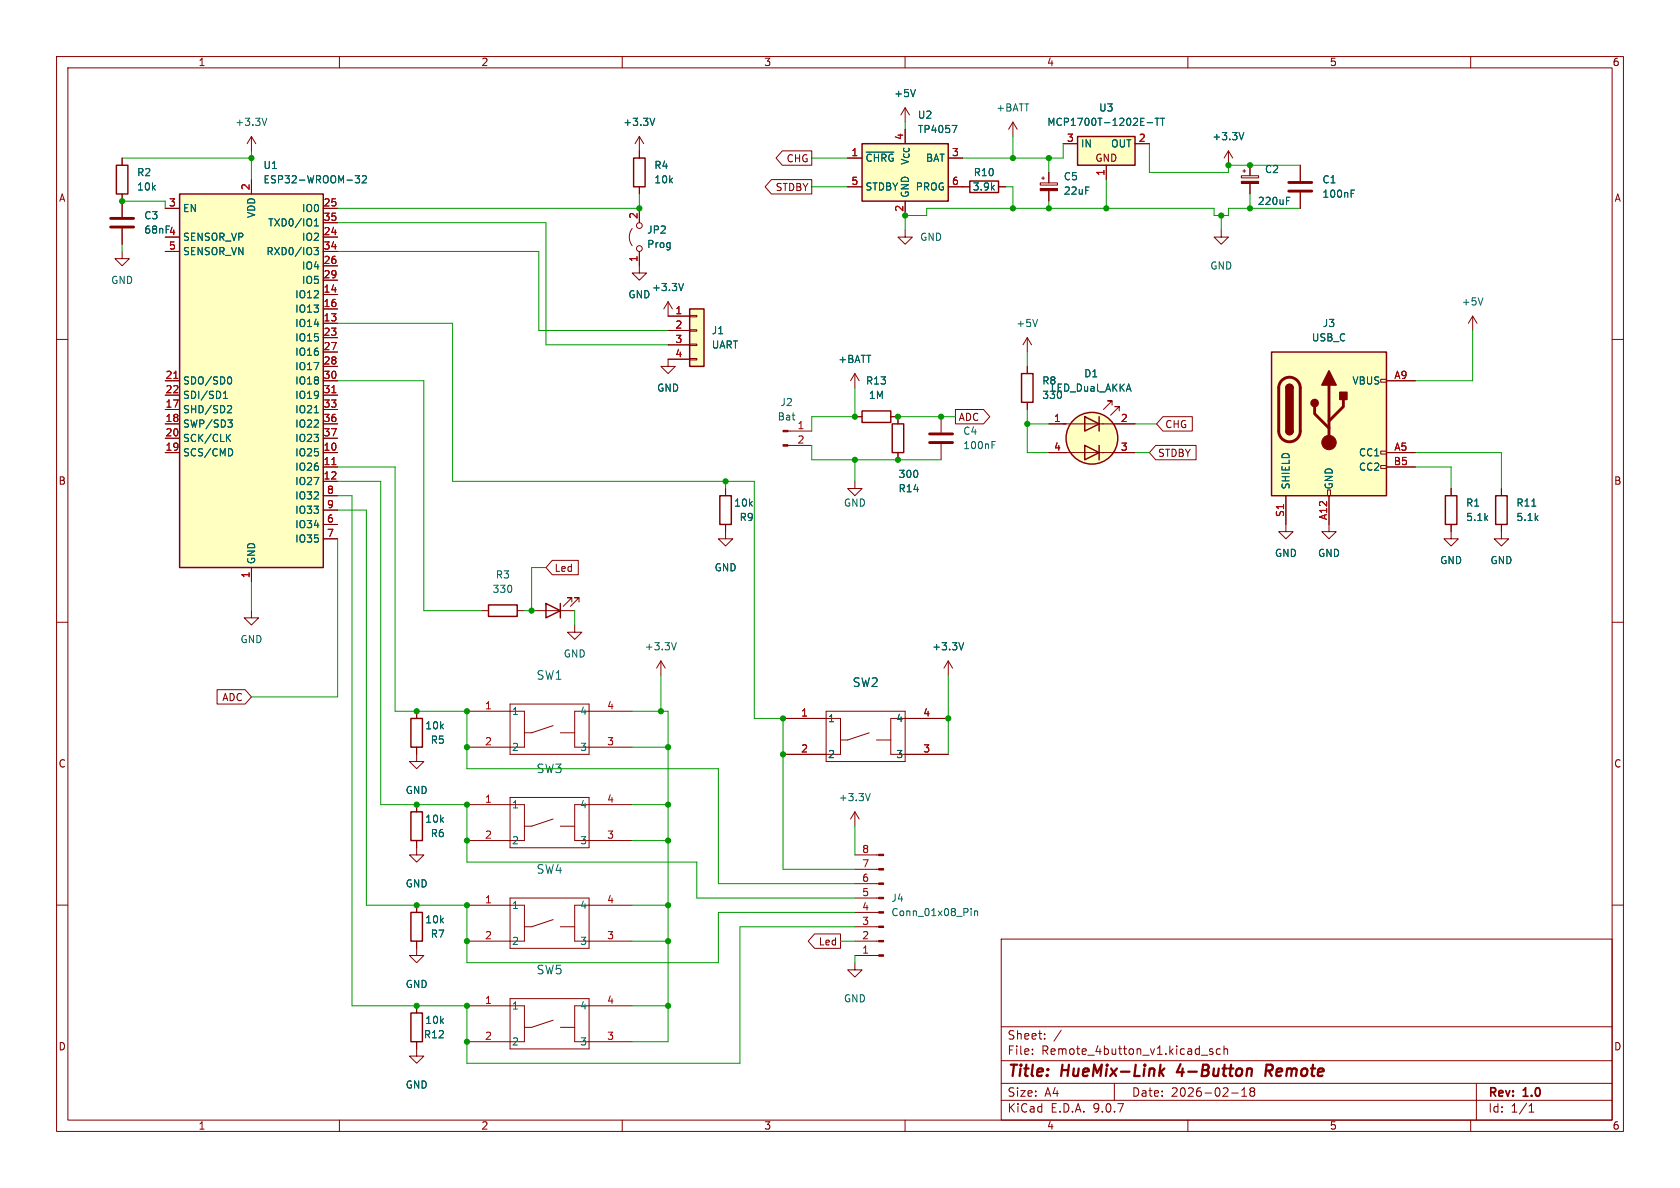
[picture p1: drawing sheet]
<svg xmlns="http://www.w3.org/2000/svg" width="297mm" height="210mm" viewBox="0 0 297 210" stroke-linecap="round" stroke-linejoin="round" font-family="sans-serif">
<g fill="none" stroke="#840000" stroke-width=".18">
<path d="M10 10h277v190h-277zM12 12h273v186h-273zM60 10v2M110 10v2M160 10v2M210 10v2M260 10v2M21.6 27.9v1.3M21.6 34.3v1.3M219.5 31.1h3v.3h-3zM219.7 30.2h.5M220 30v.5"/>
<path d="M221 29.2v1.9M221 32.4v1.9M229.9 29.2v2.8M229.9 34v2.8M160 40.6v1.3h1.3l-1.3 1.3-1.3-1.3h1.3M181.6 59.7v2.5M181.6 59.7l-.8 1.3M181.6 59.7l.8 1.3M260.3 55.9l-.7 1.3M260.3 55.9l.8 1.3M260.3 55.9v2.5M10 60h2"/>
<path d="M151.1 73.7h1.3M157.5 73.7h1.2v1.2M166.4 73.7v2.8M166.4 78.5v2.8M181.6 64.8v1.2M181.6 71.1v1.3M185.4 74.9h15.3M196.6 71.6v-.7h-.8h.8l-1.5 1.5M197.9 72.6v-.7h-.8h.8l-1.6 1.5M285 60h2M158.7 80v1.3M185.4 80h15.3"/>
<path d="M227.3 92.7v1.3h1.3l-1.3 1.3-1.2-1.3h1.2M234.9 92.7v1.3h1.3l-1.3 1.3-1.2-1.3h1.2M256.5 92.7v2.6h1.3l-1.3 1.2-1.2-1.2h1.2M256.5 86.4v1.2M265.4 92.7v2.6h1.3l-1.3 1.2-1.2-1.2h1.2M265.4 86.4v1.2M10 110h2M85.1 108h1.3M91.4 108h1.3M94 108h7.6M101.1 106.4v-.7h-.8h.8l-1.5 1.5M101.6 110.5v1.3h1.3l-1.3 1.2-1.3-1.2h1.3"/>
<path d="M102.4 106.4v-.7h-.8h.8l-1.6 1.5M167.6 116.8l-.7 1.3M167.6 116.8l.8 1.3M167.6 116.8v2.6M285 110h2M73.7 132.1v2.5h1.2l-1.2 1.3-1.3-1.3h1.3M73.7 125.7v1.3M82.5 125.7h10.2v6.4h-10.2M90.2 124.5h13.9v8.9h-13.9zM97.8 128.3l-3.8 1.2h-1.3M99.1 129.5h2.5M111.8 125.7h-10.2v6.4h10.2"/>
<path d="M138.4 127h10.2v6.4h-10.2M146 125.7h14v8.9h-14zM153.7 129.5l-3.8 1.3h-1.3M154.9 130.8h2.6M167.6 127h-10.1v6.4h10.1M73.7 148.6v2.5h1.2l-1.2 1.3-1.3-1.3h1.3M73.7 142.2v1.3M82.5 142.2h10.2v6.4h-10.2M90.2 141h13.9v8.9h-13.9zM97.8 144.8l-3.8 1.3h-1.3M99.1 146.1h2.5M111.8 142.2h-10.2v6.4h10.2"/>
<path d="M151.1 143.5l-.7 1.3M151.1 143.5l.8 1.3M151.1 143.5v2.6M151.1 158.8h4.2M151.1 156.2h4.2M151.1 153.7h4.2M151.1 151.1h4.2M10 160h2M151.1 170.2v1.3h1.3l-1.3 1.2-1.2-1.2h1.2M151.1 168.9h4.2M151.1 166.4h4.2M151.1 163.8h4.2"/>
<path d="M151.1 161.3h4.2M177 166h108v32h-108zM285 160h2M60 198v2M110 198v2M160 198v2M177 194.5h108M177 191.5h108M177 187.5h108M177 181.5h108M182.5 186.3v.1M182.5 185.5v.1"/>
<path d="M184.7 183.6v.1M184.7 182.8v.1M187.6 182.1l-1.3 2M197 191.5v3M210 198v2M212.4 186.5h1.1M214.4 185.5l-.4-.1-.2 .2 .1 .2 .5 .2v.3h-.6M215.7 185.5l-.4-.1-.3 .3v.4l.2 .2h.5M216.4 185.5l.2-.1 .4 .1v.9M216.4 184.9v1.5M217.7 193.2h1.2M219.5 193.8h.9"/>
<path d="M219.5 192.7l.5-.4v1.5M221.2 192.9l-.2 .3v.5l.2 .1 .5-.1 .1-.2-.1-.4-.2-.2M221.2 192.9l-.2-.2 .2-.4 .5 .1 .1 .2-.3 .3M221.2 192.9h.3M260 198v2M261 191.5v6.5M270.3 196.6h.9M270.3 195.5l.4-.4v1.5"/>
</g>
<path d="M205.2 189.4l.5 .8M205.8 188.9l-.8 .7M208.7 188.1l-.6 1.4h1.2M224.3 189.3l.5 .9M224.7 188.2h-.8l-.2 2M224.8 189.2l-1 .1" fill="none" stroke="#840000" stroke-width=".4"/>
<g fill="none" stroke="#840000" stroke-width=".25">
<path d="M20.6 29.2h2v5.1h-2zM152.4 72.6h5.1v2.1h-5.1zM157.7 74.9h2.1v5.1h-2.1zM180.6 66h2v5.1h-2zM191.8 73.7l2.5 1.2-2.5 1.3zM191.8 78.7l2.5 1.3-2.5 1.3zM194.3 73.7v2.5M194.3 78.7v2.6M255.5 87.6h2.1v5.1h-2.1zM264.4 87.6h2v5.1h-2zM86.4 106.9h5v2.1h-5zM96.5 106.7l2.6 1.3-2.6 1.2z"/>
<path d="M99.1 106.7v2.5M72.6 127h2.1v5.1h-2.1zM72.6 143.5h2.1v5.1h-2.1z"/>
<circle cx="193" cy="77.5" r="4.6"/>
</g>
<g fill="none" stroke="#006464" stroke-width=".18">
<path d="M227.4 35.5h.5M227.4 34.9h.6M238.9 34.2h.4M238.9 33.6h.6M183.4 56.5l-.4 1.2M262.2 52.6l-.5 1.3M175.4 78.7h.4M175.4 78h.6M270.8 89.5h.7M170.4 113.6l-.5 1.3M153.9 140.3l-.5 1.2M171.7 160.6v.1"/>
<path d="M171.7 161v.9M172.3 161v.9M172.3 161.1l.2-.1 .3 .1v.8"/>
</g>
<circle cx="193" cy="77.5" r="4.6" fill="#ffffc2" stroke="#ffffc2" stroke-width=".18"/>
<path d="M227.8 32.3h4.1M227.8 33.8h4.1M164.3 76.7h4.1M164.3 78.2h4.1" fill="none" stroke="#840000" stroke-width=".51"/>
<g fill="#840000" stroke="#840000" stroke-width=".18">
<path d="M219.5 32.1h3v.3h-3z"/>
<path d="M155.3 168.8h.9v.2h-.9z"/>
<path d="M155.3 166.2h.9v.3h-.9z"/>
<path d="M155.3 163.7h.9v.3h-.9z"/>
<path d="M155.3 161.2h.9v.2h-.9z"/>
<path d="M155.3 158.6h.9v.3h-.9z"/>
<path d="M155.3 156.1h.9v.2h-.9z"/>
<path d="M155.3 153.5h.9v.3h-.9z"/>
<path d="M155.3 151h.9v.3h-.9z"/>
</g>
<path d="M224.8 62.2h20.3v25.4h-20.3z" fill="#ffffc2"/>
<g fill="none" stroke="#840000" stroke-width=".18">
<path d="M113 26.7v1.2M113 33v1.3M21.6 44.5v1.2h1.3l-1.3 1.3-1.3-1.3h1.3M113 47v1.3h1.3l-1.3 1.2-1.2-1.2h1.2M215.9 40.6v1.3h1.3l-1.3 1.3-1.3-1.3h1.3M244.1 67.1h1v.5h-1zM244.1 79.8h1v.5h-1zM245.1 67.3h5.1M227.3 87.6v5.1M234.7 86.6h.5v1h-.5zM234.9 87.6v5.1M244.1 82.3h1v.5h-1z"/>
<path d="M245.1 80h5.1M245.1 82.6h5.1M116.8 116.8l-.7 1.3M116.8 116.8l.8 1.3M116.8 116.8v2.6"/>
</g>
<path d="M112 27.9h2v5.1h-2zM224.8 62.2h20.3v25.4h-20.3zM227.3 68.6a.64 .64 0 0 1 .7-.7 .64 .64 0 0 1 .6 .7M227.3 76.2a.64 .64 0 0 0 .7 .6 .64 .64 0 0 0 .6-.6" fill="none" stroke="#840000" stroke-width=".25"/>
<path d="M226.6 67.2a1.9 1.9 0 0 1 2.1-.4 1.9 1.9 0 0 1 1.2 1.8v7.6a1.91 1.91 0 0 1-1.9 1.9 1.91 1.91 0 0 1-1.9-1.9v-7.8l.1-.6zM232.4 71.9v1.3l2.5 2.5M234.9 68.1v10.1M237.5 70.6v1.3l-2.6 2.5" fill="none" stroke="#840000" stroke-width=".51"/>
<g fill="#840000" stroke="#840000" stroke-width=".25">
<path d="M227.3 68.6h1.3v7.6h-1.3z"/>
<path d="M227.5 68.1a.64 .64 0 0 1 .7-.1 .64 .64 0 0 1 .4 .6h-1.3z"/>
<path d="M227.3 76.2h1.3a.64 .64 0 0 1-.6 .6 .64 .64 0 0 1-.7-.6z"/>
<path d="M234.9 65.5l1.3 2.6h-2.5z"/>
<path d="M236.9 69.3h1.2v1.3h-1.2z"/>
<circle cx="232.4" cy="71.2" r=".63"/>
</g>
<circle cx="234.9" cy="78.2" r="1.27" fill="#840000" stroke="#840000" stroke-width=".18"/>
<path d="M119.6 113.6l-.5 1.3" fill="none" stroke="#006464" stroke-width=".18"/>
<path d="M190.5 24.1h10.2v5.1h-10.2z" fill="#ffffc2"/>
<path d="M171.4 32h5.1v2h-5.1zM190.5 24.1h10.2v5.1h-10.2z" fill="none" stroke="#840000" stroke-width=".25"/>
<g fill="none" stroke="#840000" stroke-width=".18">
<path d="M113 36.8v2.6M170.2 33h1.2M176.5 33h1.3M179.1 21.6l-.8 1.3M179.1 21.6l.7 1.3M179.1 21.6v2.5M188 25.4h2.5M195.6 29.2v2.6M200.7 25.4h2.5M217.2 26.7l-.8 1.2M217.2 26.7l.7 1.2M217.2 26.7v2.5"/>
<path d="M111.8 40.4a2.54 2.54 0 0 0 0 3M113 44.5v2.5M118.1 53.3l-.8 1.3M118.1 53.3l.8 1.3M118.1 53.3v2.6M118.1 63.5v1.3h1.3l-1.3 1.2-1.3-1.2h1.3M139.3 76.2h4.2M139.3 78.7h4.2M151.1 66l-.7 1.3M151.1 66l.8 1.3M151.1 66v2.6M151.1 85.1v1.3h1.3l-1.3 1.2-1.2-1.2h1.2"/>
<circle cx="113" cy="39.9" r=".51"/>
<circle cx="113" cy="43.9" r=".51"/>
</g>
<path d="M202.8 21.7h1M204.2 20.9h.7M204.6 20.9v1.3M205.2 20.9h.7M205.5 20.9v1.3M219.9 23.4l-.4 1.3M120.8 50.1l-.4 1.3" fill="none" stroke="#006464" stroke-width=".18"/>
<g fill="#840000" stroke="#840000" stroke-width=".18">
<path d="M138.4 76.1h.9v.2h-.9z"/>
<path d="M138.4 78.6h.9v.3h-.9z"/>
</g>
<path d="M121.9 54.6h2.6v10.2h-2.6z" fill="#ffffc2"/>
<path d="M121.9 54.6h2.6v10.2h-2.6zM127.3 87.6h2v5.1h-2z" fill="none" stroke="#840000" stroke-width=".25"/>
<path d="M118.1 55.9h3.8M118.1 58.4h3.8M121.9 55.8h1.3v.2h-1.3zM121.9 58.3h1.3v.2h-1.3zM118.1 61h3.8M118.1 63.5h3.8M121.9 60.8h1.3v.3h-1.3zM121.9 63.4h1.3v.2h-1.3zM128.3 92.7v2.6h1.2l-1.2 1.2-1.3-1.2h1.3M128.3 86.4v1.2" fill="none" stroke="#840000" stroke-width=".18"/>
<path d="M152.4 25.4h15.2v10.2h-15.2z" fill="#ffffc2"/>
<path d="M152.4 25.4h15.2v10.2h-15.2zM72.6 161.3h2.1v5.1h-2.1zM72.6 179.1h2.1v5.1h-2.1z" fill="none" stroke="#840000" stroke-width=".25"/>
<g fill="none" stroke="#840000" stroke-width=".18">
<path d="M160 19.1v2.5M160 19.1l-.7 1.2M160 19.1l.8 1.2M149.9 27.9h2.5M149.9 33h2.5M160 35.6v2.5M167.6 27.9h2.6M167.6 33h2.6M183.9 32.3h3v.4h-3zM184.1 31.5h.6M184.4 31.2v.6M185.4 30.5v1.8"/>
<path d="M185.4 33.7v1.9M90.2 158.8h13.9v8.8h-13.9zM73.7 166.4v2.5h1.2l-1.2 1.3-1.3-1.3h1.3M73.7 160v1.3M73.7 177.8v1.3M82.5 177.8h10.2v6.4h-10.2M82.5 160h10.2v6.4h-10.2M90.2 176.5h13.9v8.9h-13.9zM97.8 162.6l-3.8 1.2h-1.3M99.1 163.8h2.5M111.8 177.8h-10.2v6.4h10.2M111.8 160h-10.2v6.4h10.2"/>
<path d="M73.7 184.2v2.5h1.2l-1.2 1.3-1.3-1.3h1.3M97.8 180.3l-3.8 1.3h-1.3M99.1 181.6h2.5"/>
</g>
<path d="M161.8 15.8l-.4 1.3M153.1 26.9h4.9M168.3 22.2h.9l-.6 1.2" fill="none" stroke="#006464" stroke-width=".18"/>
<path d="M183.9 33.3h3v.4h-3z" fill="#840000" stroke="#840000" stroke-width=".18"/>
<path d="M31.7 34.3h25.4v66h-25.4z" fill="#ffffc2"/>
<path d="M31.7 34.3h25.4v66h-25.4z" fill="none" stroke="#840000" stroke-width=".25"/>
<g fill="none" stroke="#840000" stroke-width=".18">
<path d="M21.6 27.9v1.3M21.6 34.3v4.1M29.2 36.8h2.5M44.4 24.1v2.6M44.4 31.8v2.5M44.4 24.1l-.7 1.3M44.4 24.1l.8 1.3M57.1 36.8h2.6M57.1 39.4h2.6M113 24.1l-.7 1.3M113 24.1l.8 1.3M113 24.1v3.8"/>
<path d="M113 33v1.3M113 36.8v2.6M136.4 31.7h7.1v2.6h-7.1l-1.1-1.3zM138.3 26.7h5.2v2.5h-5.2l-1.1-1.3zM149.9 33h2.5M149.9 27.9h2.5M160 35.6v2.5M167.6 33h3.8M167.6 27.9h2.6M176.5 33h1.3M185.4 30.5v1.8M185.4 33.7v1.9"/>
<path d="M188 25.4h2.5M195.6 29.2v2.6M200.7 25.4h2.5M221 29.2v1.9M221 32.4v1.9M229.9 29.2v2.8M229.9 34v2.8M21.6 40.4v2.8M29.2 41.9h2.5M29.2 44.5h2.5M57.1 41.9h2.6M57.1 44.5h2.6"/>
<path d="M57.1 47h2.6M57.1 49.5h2.6M57.1 52.1h2.6M57.1 54.6h2.6M57.1 57.2h2.6M57.1 59.7h2.6M113 44.5v2.5M118.1 55.9h3.8M118.1 58.4h3.8M29.2 67.3h2.5M29.2 69.9h2.5M29.2 72.4h2.5"/>
<path d="M29.2 74.9h2.5M29.2 77.5h2.5M57.1 67.3h2.6M57.1 69.9h2.6M57.1 72.4h2.6M57.1 74.9h2.6M57.1 77.5h2.6M57.1 62.2h2.6M57.1 64.8h2.6M118.1 61h3.8M118.1 63.5h3.8M151.1 73.7h1.3"/>
<path d="M157.5 73.7h1.2v1.2M168.9 72.4h5l1.1 1.3-1.1 1.2h-5zM181.6 64.8v1.2M181.6 71.1v1.3M185.4 74.9h3.1M196.8 74.9h3.9M204.3 78.7h7.2v2.6h-7.2l-1.1-1.3zM205.6 73.7h5.2v2.5h-5.2l-1.1-1.3zM245.1 67.3h5.1M29.2 80h2.5M57.1 80h2.6M57.1 82.6h2.6"/>
<path d="M57.1 85.1h2.6M57.1 87.6h2.6M57.1 90.2h2.6M57.1 92.7h2.6M57.1 95.3h2.6M97.6 99.1h4.6v2.5h-4.6l-1.1-1.3zM128.3 86.4v1.2M128.3 92.7v1.3M158.7 80v1.3M185.4 80h3.1M196.8 80h3.9M227.3 87.6v5.1"/>
<path d="M234.9 87.6v5.1M245.1 80h5.1M245.1 82.6h5.1M256.5 86.4v1.2M256.5 92.7v1.3M265.4 86.4v1.2M265.4 92.7v1.3M44.4 108v1.2h1.3l-1.3 1.3-1.2-1.3h1.2M44.4 100.3v2.6M38.4 121.9h4.9l1.1 1.3-1.1 1.3h-4.9zM73.7 125.7v1.3M73.7 132.1v1.3"/>
<path d="M138.4 127h7.6M138.4 133.4h7.6M160 127h7.6M160 133.4h7.6M73.7 142.2v1.3M73.7 148.6v1.3M73.7 160v1.3M73.7 166.4v1.2M73.7 177.8v1.3M144 165.1h4.6v2.5h-4.6l-1.1-1.2zM73.7 184.2v1.2"/>
</g>
<g fill="none" stroke="#006464" stroke-width=".18">
<path d="M161.8 15.8l-.4 1.3M47.2 20.9l-.5 1.3M55.6 39.9h.7M55.6 39l.3-.3v1.2M62.8 31.1h.8l-.4 .4 .3 .2v.5l-.2 .1-.5-.1M64.1 31.2l.4-.1 .3 .3-.8 .9h.8M115.8 20.9l-.5 1.3M153.1 26.9h4.9M168.3 22.2h.9l-.6 1.2M202.8 21.7h1M204.2 20.9h.7M204.6 20.9v1.3"/>
<path d="M205.2 20.9h.7M205.5 20.9v1.3M219.9 23.4l-.4 1.3M227.4 35.5h.5M227.4 34.9h.6M238.9 34.2h.4M238.9 33.6h.6M55.5 43.8h.8l-.4 .4 .3 .2v.5l-.1 .1h-.5M120.8 50.1l-.4 1.3M39.5 70.4h.7M39.5 69.5l.4-.3v1.2M40.2 77.3l.6 .7"/>
<path d="M40.3 74.2h.8l-.5 .5 .4 .1 .1 .5-.3 .2h-.3M40.4 71.7l.4 .1 .1 .3-.7 .9h.7M40.5 66.6a.68 .68 0 0 1 .5 .7 .68 .68 0 0 1-.5 .6M40.8 76.8l-.8 .7M40.9 79.4l.2 .5-.2 .6M55.6 73h.7M270.8 89.5h.7M170.4 113.6l-.5 1.3"/>
</g>
<path d="M30.7 66.9h.7M58.7 69.4h.7M58.7 82.1h.7" fill="none" stroke="#a90000" stroke-width=".18"/>
<path d="M19.6 38.6h4M19.6 40.1h4" fill="none" stroke="#840000" stroke-width=".51"/>
<g fill="none" stroke="#009600" stroke-width=".18">
<path d="M21.6 35.6h7.6v1.2M21.6 27.9h22.8M44.4 26.7v5.1M59.7 39.4h36.8v21.6h21.6M113 34.3v2.5h-53.3M143.5 27.9h6.4M143.5 33h6.4M160 21.6v1.3M177.8 33h1.3v3.8M179.1 24.1v3.8M185.4 27.9v2.6M185.4 35.6v1.2"/>
<path d="M188 25.4v2.5h-17.8M195.6 31.8v5M203.2 25.4v5.1h14v-1.3h12.7M215.9 38.1v2.5M221 34.3v2.5M229.9 36.8h-12.7v1.3h-2.6v-1.3h-50.8v1.3h-3.8v2.5M21.6 43.2v1.3M59.7 57.2h20.3v27.9h53.3v41.9h5.1v26.7h12.7M59.7 44.5h35.5v13.9h22.9M260.3 58.4v8.9h-10.1M59.7 67.3h15.2v40.7h10.2M143.5 78.7v2.6h22.9"/>
<path d="M151.1 68.6v5.1h-7.6v2.5M158.7 73.7h10.2M181.6 74.9h3.8M181.6 72.4v7.6h3.8M181.6 62.2v2.6M200.7 74.9h3.8M59.7 87.6h2.5v90.2h20.3v10.2h48.3v-24.2h20.3M59.7 82.6h10.1v43.1h12.7v10.2h44.5v20.3h24.1M59.7 85.1h7.6v57.1h15.2v10.2h40.7v6.4h27.9M59.7 90.2h5.1v69.8h17.7v10.2h44.5v-8.9h24.1M59.7 95.3v27.9h-15.3M128.3 85.1v1.3"/>
<path d="M151.1 81.3v3.8M200.7 80h2.5M250.2 82.6h6.3v3.8M250.2 80h15.2v6.4M44.4 102.9v5.1M96.5 100.3h-2.5v7.7h-1.3M101.6 108v2.5M116.8 119.4v6.3M167.6 119.4v14M111.8 125.7h6.3v58.5h-6.3M111.8 132.1h6.3M111.8 148.6h6.3"/>
<path d="M111.8 142.2h6.3M151.1 146.1v5M111.8 160h6.3M111.8 177.8h6.3M111.8 166.4h6.3M148.6 166.4h2.5M151.1 168.9v1.3"/>
</g>
<g fill="#009600" stroke="#009600" stroke-width=".18">
<circle cx="118.1" cy="177.8" r=".46"/>
<circle cx="118.1" cy="160" r=".46"/>
<circle cx="118.1" cy="166.4" r=".46"/>
<circle cx="138.4" cy="127" r=".46"/>
<circle cx="167.6" cy="127" r=".46"/>
<circle cx="138.4" cy="133.4" r=".46"/>
<circle cx="118.1" cy="148.6" r=".46"/>
<circle cx="185.4" cy="27.9" r=".46"/>
<circle cx="179.1" cy="27.9" r=".46"/>
<circle cx="116.8" cy="125.7" r=".46"/>
<circle cx="118.1" cy="142.2" r=".46"/>
<circle cx="118.1" cy="132.1" r=".46"/>
<circle cx="21.6" cy="35.6" r=".46"/>
<circle cx="82.5" cy="125.7" r=".46"/>
<circle cx="44.4" cy="27.9" r=".46"/>
<circle cx="82.5" cy="184.2" r=".46"/>
<circle cx="73.7" cy="177.8" r=".46"/>
<circle cx="82.5" cy="177.8" r=".46"/>
<circle cx="82.5" cy="166.4" r=".46"/>
<circle cx="82.5" cy="160" r=".46"/>
<circle cx="73.7" cy="160" r=".46"/>
<circle cx="160" cy="38.1" r=".46"/>
<circle cx="128.3" cy="85.1" r=".46"/>
<circle cx="94" cy="108" r=".46"/>
<circle cx="113" cy="36.8" r=".46"/>
<circle cx="215.9" cy="38.1" r=".46"/>
<circle cx="221" cy="36.8" r=".46"/>
<circle cx="195.6" cy="36.8" r=".46"/>
<circle cx="217.2" cy="29.2" r=".46"/>
<circle cx="221" cy="29.2" r=".46"/>
<circle cx="166.4" cy="73.7" r=".46"/>
<circle cx="158.7" cy="73.7" r=".46"/>
<circle cx="185.4" cy="36.8" r=".46"/>
<circle cx="179.1" cy="36.8" r=".46"/>
<circle cx="158.7" cy="81.3" r=".46"/>
<circle cx="151.1" cy="73.7" r=".46"/>
<circle cx="151.1" cy="81.3" r=".46"/>
<circle cx="181.6" cy="74.9" r=".46"/>
<circle cx="82.5" cy="142.2" r=".46"/>
<circle cx="82.5" cy="132.1" r=".46"/>
<circle cx="73.7" cy="125.7" r=".46"/>
<circle cx="73.7" cy="142.2" r=".46"/>
<circle cx="82.5" cy="148.6" r=".46"/>
</g>
<g font-size="2.8" fill="#840000">
<text x="178" y="190.9">Title:</text>
<text x="187.7" y="190.9">HueMix-Link</text>
<text x="208.9" y="190.9">4-Button</text>
<text x="225.4" y="190.9">Remote</text>
</g>
<g font-size="2.1" fill="#006464">
<text x="94.8" y="120.4">SW1</text>
<text x="150.6" y="121.6">SW2</text>
<text x="94.8" y="136.9">SW3</text>
<text x="94.8" y="154.7">SW4</text>
<text x="94.8" y="172.4">SW5</text>
</g>
<g font-size="2.1" fill="#840000">
<text x="178" y="184">Sheet:</text>
<text x="178" y="186.7">File:</text>
<text x="184.1" y="186.7">Remote_4button_v1.kicad_sch</text>
<text x="178" y="196.9">KiCad</text>
<text x="178" y="194.1">Size:</text>
<text x="184.7" y="194.1">A4</text>
<text x="185.7" y="196.9">E.D.A.</text>
<text x="193.3" y="196.9">9.0.7</text>
<text x="200" y="194.1">Date:</text>
<text x="207" y="194.1">2026-02-18</text>
<text x="263" y="194.3">Rev:</text>
<text x="263" y="196.9">Id:</text>
<text x="267.1" y="196.9">1/1</text>
<text x="269.4" y="194.3">1.0</text>
</g>
<g font-size="1.8" fill="#840000">
<text x="35" y="11.9">1</text>
<text x="85" y="11.9">2</text>
<text x="135" y="11.9">3</text>
<text x="185" y="11.9">4</text>
<text x="235" y="11.9">5</text>
<text x="285" y="11.9">6</text>
<text x="139" y="28.9">CHG</text>
<text x="193.5" y="28.8">GND</text>
<text x="10.3" y="35.9">A</text>
<text x="137" y="34">STDBY</text>
<text x="285.3" y="35.9">A</text>
<text x="169.4" y="74.6">ADC</text>
<text x="205.9" y="75.9">CHG</text>
<text x="204.6" y="81">STDBY</text>
<text x="10.3" y="85.9">B</text>
<text x="285.3" y="85.9">B</text>
<text x="97.9" y="101.3">Led</text>
<text x="39.2" y="124.1">ADC</text>
<text x="10.3" y="135.9">C</text>
<text x="285.3" y="135.9">C</text>
<text x="144.6" y="167.3">Led</text>
<text x="10.3" y="185.9">D</text>
<text x="285.3" y="185.9">D</text>
<text x="35" y="199.9">1</text>
<text x="85" y="199.9">2</text>
<text x="135" y="199.9">3</text>
<text x="185" y="199.9">4</text>
<text x="235" y="199.9">5</text>
<text x="285" y="199.9">6</text>
</g>
<g font-size="1.8" fill="#006464">
<text x="158" y="17.4">+5V</text>
<text x="41.5" y="22.5">+3.3V</text>
<text x="110.1" y="22.5">+3.3V</text>
<text x="162.2" y="21.2">U2</text>
<text x="162.2" y="23.7">TP4057</text>
<text x="176" y="19.9">+BATT</text>
<text x="185" y="22.5">MCP1700T-1202E-TT</text>
<text x="194.2" y="19.9">U3</text>
<text x="152.9" y="28.8">~{CHRG}</text>
<text x="160.9" y="29.3" transform="rotate(-90 160.9 29.3)">V_{CC}</text>
<text x="163.6" y="28.8">BAT</text>
<text x="191" y="26.3">IN</text>
<text x="196.3" y="26.3">OUT</text>
<text x="214.2" y="25">+3.3V</text>
<text x="24.1" y="31.3">R2</text>
<text x="24.1" y="33.9">10k</text>
<text x="46.5" y="32.6">ESP32-WROOM-32</text>
<text x="46.5" y="30.1">U1</text>
<text x="115.6" y="30.1">R4</text>
<text x="115.6" y="32.6">10k</text>
<text x="152.9" y="33.9">STDBY</text>
<text x="160.9" y="35.1" transform="rotate(-90 160.9 35.1)">GND</text>
<text x="161.8" y="33.9">PROG</text>
<text x="171.9" y="33.9">3.9k</text>
<text x="172" y="31.3">R10</text>
<text x="188" y="32.1">C5</text>
<text x="188" y="34.6">22uF</text>
<text x="223.5" y="30.8">C2</text>
<text x="233.7" y="32.6">C1</text>
<text x="233.7" y="35.2">100nF</text>
<text x="25.4" y="39">C3</text>
<text x="32.3" y="37.7">EN</text>
<text x="45.3" y="38.6" transform="rotate(-90 45.3 38.6)">VDD</text>
<text x="47.3" y="40.2">TXD0/IO1</text>
<text x="53.3" y="37.7">IO0</text>
<text x="114.3" y="41.5">JP2</text>
<text x="222.3" y="36.4">220uF</text>
<text x="32.3" y="42.8">SENSOR_VP</text>
<text x="32.3" y="45.3">SENSOR_VN</text>
<text x="47" y="45.3">RXD0/IO3</text>
<text x="53.3" y="42.8">IO2</text>
<text x="53.3" y="47.9">IO4</text>
<text x="114.3" y="44">Prog</text>
<text x="162.6" y="42.8">GND</text>
<text x="213.9" y="47.9">GND</text>
<text x="19.6" y="50.4">GND</text>
<text x="52.1" y="52.9">IO12</text>
<text x="53.3" y="50.4">IO5</text>
<text x="111" y="52.9">GND</text>
<text x="115.2" y="51.7">+3.3V</text>
<text x="52.1" y="55.5">IO13</text>
<text x="52.1" y="58">IO14</text>
<text x="125.7" y="59.3">J1</text>
<text x="179.6" y="58">+5V</text>
<text x="233.8" y="58">J3</text>
<text x="258.3" y="54.2">+5V</text>
<text x="52.1" y="60.6">IO15</text>
<text x="52.1" y="63.1">IO16</text>
<text x="52.1" y="65.6">IO17</text>
<text x="125.7" y="61.8">UART</text>
<text x="148.1" y="64.4">+BATT</text>
<text x="231.8" y="60.6">USB_C</text>
<text x="32.3" y="68.2">SDO/SD0</text>
<text x="32.3" y="70.7">SDI/SD1</text>
<text x="52.1" y="68.2">IO18</text>
<text x="52.1" y="70.7">IO19</text>
<text x="116.1" y="69.4">GND</text>
<text x="137.9" y="72">J2</text>
<text x="153" y="68.2">R13</text>
<text x="153.5" y="70.7">1M</text>
<text x="184.2" y="68.2">R8</text>
<text x="184.2" y="70.7">330</text>
<text x="185.6" y="69.4">LED_Dual_AKKA</text>
<text x="191.6" y="66.9">D1</text>
<text x="239" y="68.2">VBUS</text>
<text x="32.3" y="73.3">SHD/SD2</text>
<text x="32.3" y="75.8">SWP/SD3</text>
<text x="52.1" y="73.3">IO21</text>
<text x="52.1" y="75.8">IO22</text>
<text x="137.4" y="74.5">Bat</text>
<text x="170.2" y="77.1">C4</text>
<text x="32.3" y="78.3">SCK/CLK</text>
<text x="32.3" y="80.9">SCS/CMD</text>
<text x="52.1" y="78.3">IO23</text>
<text x="52.1" y="80.9">IO25</text>
<text x="52.1" y="83.4">IO26</text>
<text x="170.2" y="79.6">100nF</text>
<text x="240.1" y="80.9">CC1</text>
<text x="240.1" y="83.4">CC2</text>
<text x="52.1" y="86">IO27</text>
<text x="52.1" y="88.5">IO32</text>
<text x="129.7" y="89.8">10k</text>
<text x="149.1" y="89.8">GND</text>
<text x="158.8" y="84.7">300</text>
<text x="158.8" y="87.2">R14</text>
<text x="228.2" y="86.6" transform="rotate(-90 228.2 86.6)">SHIELD</text>
<text x="235.8" y="86.6" transform="rotate(-90 235.8 86.6)">GND</text>
<text x="259.1" y="89.8">R1</text>
<text x="268" y="89.8">R11</text>
<text x="52.1" y="91">IO33</text>
<text x="52.1" y="93.6">IO34</text>
<text x="130.7" y="92.3">R9</text>
<text x="259.1" y="92.3">5.1k</text>
<text x="268" y="92.3">5.1k</text>
<text x="45.3" y="99.8" transform="rotate(-90 45.3 99.8)">GND</text>
<text x="52.1" y="96.1">IO35</text>
<text x="126.2" y="101.2">GND</text>
<text x="225.3" y="98.7">GND</text>
<text x="232.9" y="98.7">GND</text>
<text x="254.5" y="99.9">GND</text>
<text x="263.4" y="99.9">GND</text>
<text x="87" y="105">330</text>
<text x="87.6" y="102.5">R3</text>
<text x="42.4" y="113.9">GND</text>
<text x="99.6" y="116.4">GND</text>
<text x="113.9" y="115.2">+3.3V</text>
<text x="164.7" y="115.2">+3.3V</text>
<text x="75.1" y="129.1">10k</text>
<text x="76" y="131.7">R5</text>
<text x="90.4" y="126.6">1</text>
<text x="102.5" y="126.6">4</text>
<text x="146.3" y="127.9">1</text>
<text x="158.4" y="127.9">4</text>
<text x="90.4" y="132.9">2</text>
<text x="102.5" y="132.9">3</text>
<text x="146.3" y="134.2">2</text>
<text x="158.4" y="134.2">3</text>
<text x="71.6" y="140.6">GND</text>
<text x="90.4" y="143.1">1</text>
<text x="102.5" y="143.1">4</text>
<text x="148.2" y="141.8">+3.3V</text>
<text x="75.1" y="145.6">10k</text>
<text x="76" y="148.2">R6</text>
<text x="90.4" y="149.5">2</text>
<text x="102.5" y="149.5">3</text>
<text x="71.6" y="157.1">GND</text>
<text x="90.4" y="160.9">1</text>
<text x="102.5" y="160.9">4</text>
<text x="157.5" y="159.6">J4</text>
<text x="75.1" y="163.4">10k</text>
<text x="76" y="166">R7</text>
<text x="90.4" y="167.2">2</text>
<text x="102.5" y="167.2">3</text>
<text x="157.5" y="162.2">Conn_01x08_Pin</text>
<text x="71.6" y="174.9">GND</text>
<text x="90.4" y="178.7">1</text>
<text x="102.5" y="178.7">4</text>
<text x="149.1" y="177.4">GND</text>
<text x="74.8" y="183.7">R12</text>
<text x="75.1" y="181.2">10k</text>
<text x="90.4" y="185">2</text>
<text x="102.5" y="185">3</text>
<text x="71.6" y="192.6">GND</text>
</g>
<g font-size="1.8" fill="#a90000">
<text x="150.4" y="27.7">1</text>
<text x="159.8" y="24.8" transform="rotate(-90 159.8 24.8)">4</text>
<text x="168.2" y="27.7">3</text>
<text x="188.5" y="25.1">3</text>
<text x="201.2" y="25.1">2</text>
<text x="44.2" y="33.7" transform="rotate(-90 44.2 33.7)">2</text>
<text x="150.4" y="32.8">5</text>
<text x="168.2" y="32.8">6</text>
<text x="195.3" y="31.2" transform="rotate(-90 195.3 31.2)">1</text>
<text x="25.4" y="41.5">68nF 4</text>
<text x="29.8" y="36.6">3</text>
<text x="57.1" y="36.6">25</text>
<text x="57.1" y="39.1">35</text>
<text x="57.1" y="41.7">24</text>
<text x="112.8" y="38.8" transform="rotate(-90 112.8 38.8)">2</text>
<text x="159.8" y="37.5" transform="rotate(-90 159.8 37.5)">2</text>
<text x="29.8" y="44.2">5</text>
<text x="57.1" y="44.2">34</text>
<text x="57.1" y="46.7">26</text>
<text x="112.8" y="46.4" transform="rotate(-90 112.8 46.4)">1</text>
<text x="57.1" y="49.3">29</text>
<text x="57.1" y="51.8">14</text>
<text x="57.1" y="54.4">16</text>
<text x="57.1" y="56.9">13</text>
<text x="57.1" y="59.4">23</text>
<text x="119.3" y="55.6">1</text>
<text x="119.3" y="58.2">2</text>
<text x="57.1" y="62">27</text>
<text x="57.1" y="64.5">28</text>
<text x="119.3" y="60.7">3</text>
<text x="119.3" y="63.2">4</text>
<text x="29.2" y="67.1">21</text>
<text x="29.2" y="69.6">22</text>
<text x="57.1" y="67.1">30</text>
<text x="57.1" y="69.6">31</text>
<text x="246.4" y="67.1">A9</text>
<text x="29.2" y="72.1">17</text>
<text x="29.2" y="74.7">18</text>
<text x="29.2" y="77.2">20</text>
<text x="57.1" y="72.1">33</text>
<text x="57.1" y="74.7">36</text>
<text x="57.1" y="77.2">37</text>
<text x="140.9" y="75.9">1</text>
<text x="186.2" y="74.7">1</text>
<text x="198" y="74.7">2</text>
<text x="29.2" y="79.8">19</text>
<text x="57.1" y="79.8">10</text>
<text x="57.1" y="82.3">11</text>
<text x="140.9" y="78.5">2</text>
<text x="186.2" y="79.8">4</text>
<text x="198" y="79.8">3</text>
<text x="246.3" y="82.3">B5</text>
<text x="246.4" y="79.8">A5</text>
<text x="57.1" y="84.8">12</text>
<text x="57.7" y="87.4">8</text>
<text x="57.7" y="89.9">9</text>
<text x="57.7" y="92.5">6</text>
<text x="57.7" y="95">7</text>
<text x="227.1" y="91.5" transform="rotate(-90 227.1 91.5)">S1</text>
<text x="234.7" y="92" transform="rotate(-90 234.7 92)">A12</text>
<text x="44.2" y="102.3" transform="rotate(-90 44.2 102.3)">1</text>
<text x="85.7" y="125.5">1</text>
<text x="107.2" y="125.5">4</text>
<text x="85.7" y="131.8">2</text>
<text x="107.2" y="131.8">3</text>
<text x="141.5" y="126.7">1</text>
<text x="163.1" y="126.7">4</text>
<text x="141.5" y="133.1">2</text>
<text x="163.1" y="133.1">3</text>
<text x="85.7" y="142">1</text>
<text x="107.2" y="142">4</text>
<text x="85.7" y="148.3">2</text>
<text x="107.2" y="148.3">3</text>
<text x="152.3" y="156">6</text>
<text x="152.3" y="153.4">7</text>
<text x="152.3" y="150.9">8</text>
<text x="85.7" y="159.8">1</text>
<text x="107.2" y="159.8">4</text>
<text x="152.3" y="161">4</text>
<text x="152.3" y="158.5">5</text>
<text x="85.7" y="166.1">2</text>
<text x="107.2" y="166.1">3</text>
<text x="152.3" y="166.1">2</text>
<text x="152.3" y="163.6">3</text>
<text x="152.3" y="168.7">1</text>
<text x="85.7" y="177.5">1</text>
<text x="107.2" y="177.5">4</text>
<text x="85.7" y="183.9">2</text>
<text x="107.2" y="183.9">3</text>
</g>
</svg>
